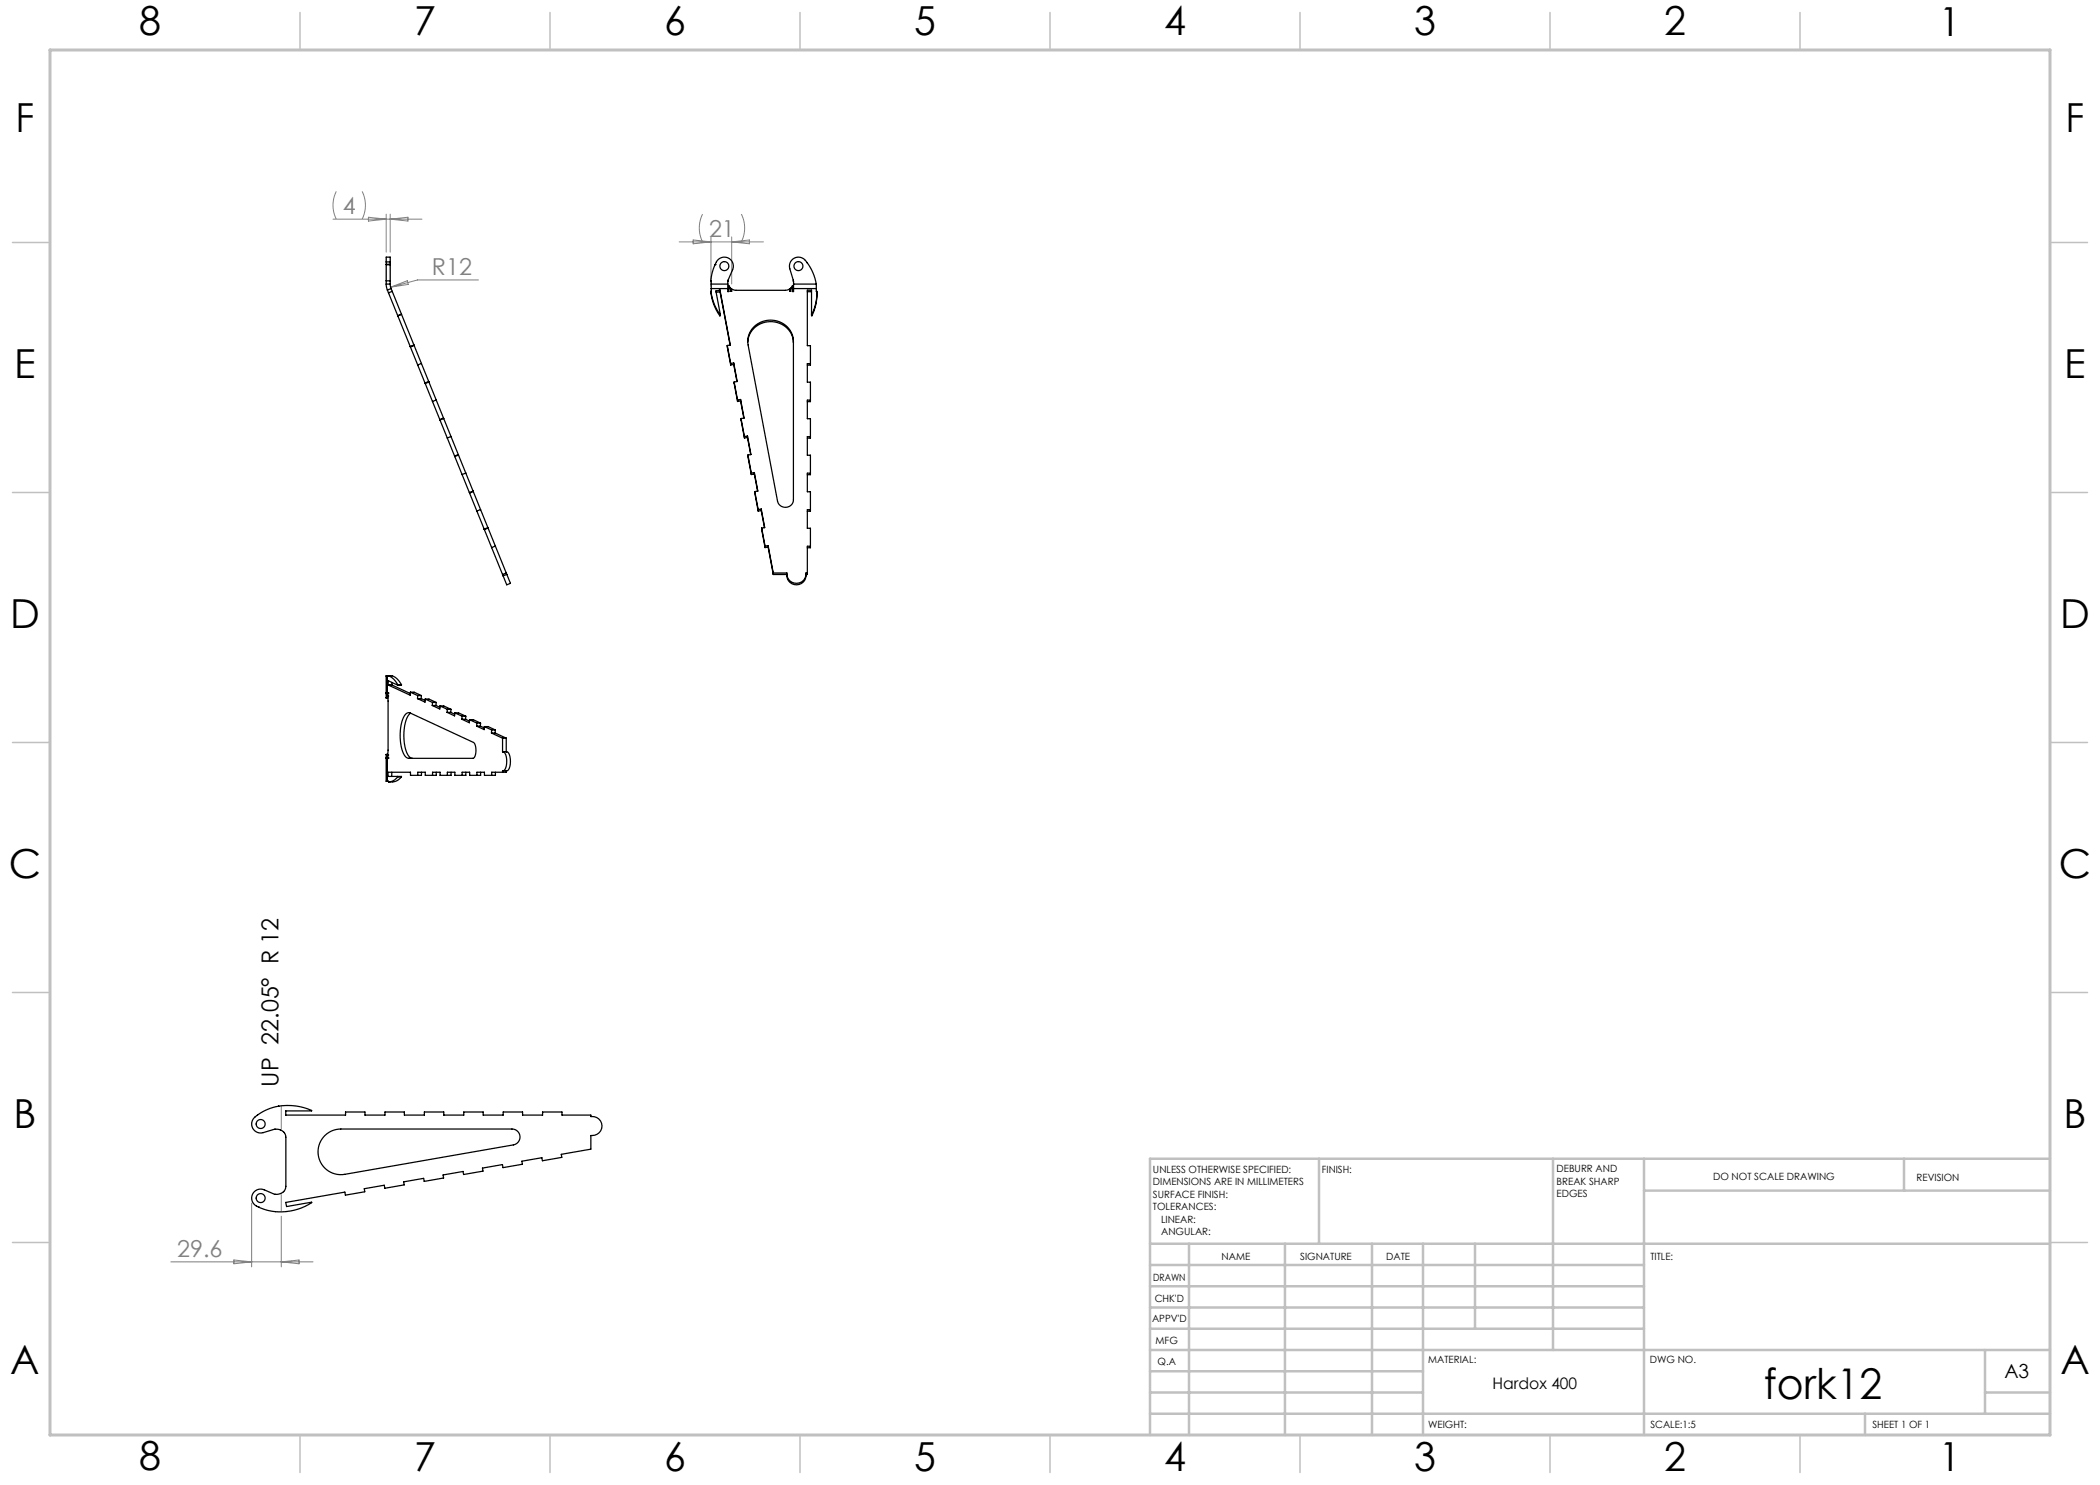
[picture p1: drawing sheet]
<svg xmlns="http://www.w3.org/2000/svg" width="420mm" height="297mm" viewBox="0 0 420 297" stroke-linecap="round" stroke-linejoin="round" font-family="sans-serif">
<g fill="none" stroke="#808080" stroke-width=".2">
<path d="M67.3 38.3a6.2 6.2 0 0 0 0 5.5M72.4 38.3a6.2 6.2 0 0 1 0 5.5M66.6 43.8h17.8M73.7 43.5l3.5 .3-3.5 .4zM77.2 42.8v7.6M78 42.8v7.6M78 43.8l3.6-.3v.7zM78.1 57.4l3.4-1.3 .2 .8zM95.7 56h-12.2l-5.4 1.4M135.8 48.4h16.9M138.6 48l3.6 .4-3.6 .4zM140.5 42.8a6.2 6.2 0 0 0 0 5.6"/>
<path d="M142.2 47.4v9.9M146.3 47.4v9.4M146.3 48.4l3.6-.4v.8zM148.3 42.8a6.2 6.2 0 0 1 0 5.6M56.3 221.2v4.6M56.3 226v.1M56.3 238.6v.1M56.3 238.9v3.3M34.2 252.4h28.4M46.8 252l3.5 .4-3.5 .4zM50.3 240.6v12.8M56.3 243.2v10.2"/>
<path d="M56.3 252.4l3.5-.4v.8z"/>
</g>
<path d="M410 231.8v55.2h-187.2" fill="none" stroke="#c0c0c0" stroke-width=".2"/>
<g fill="none" stroke="#c0c0c0" stroke-width=".5">
<path d="M263.8 231.8v17M310.6 231.8v38.2M328.8 231.8v55.2M328.8 238.1h81.2M380.8 231.8v6.3M410 231.8h-180v55.2M230 248.8h180M230 257.3h98.8M230 253h98.8M237.8 248.8v38.2M257 248.8v38.2M274.4 248.8v38.2"/>
<path d="M284.6 248.8v38.2M295 248.8v17M230 265.8h98.8M230 261.5h98.8M230 278.5h54.6M230 274.3h54.6M230 270h180M397 278.5h13M397 270v12.8M230 282.8h180M373 282.8v4.2"/>
</g>
<g fill="none" stroke="#c0c0c0" stroke-width=".3">
<path d="M60 2.5v7.5M110 2.5v7.5M160 2.5v7.5M210 2.5v7.5M260 2.5v7.5M310 2.5v7.5M360 2.5v7.5M2.5 48.5h7.5M410 48.5h7.5M2.5 98.5h7.5M410 98.5h7.5M2.5 148.5h7.5"/>
<path d="M410 148.5h7.5M2.5 198.5h7.5M410 198.5h7.5M2.5 248.5h7.5M410 248.5h7.5M60 287v7.5M110 287v7.5M160 287v7.5M210 287v7.5M260 287v7.5M310 287v7.5M360 287v7.5"/>
</g>
<path d="M10 10h400v277h-400z" fill="none" stroke="#c0c0c0" stroke-width=".6"/>
<g fill="none" stroke="#000" stroke-width=".25">
<path d="M77.2 52.9v3.3M77.2 56.8l.3 1.2M77.2 52.4v.5M77.2 52.4v-1h.8v1M77.2 52.9h.8M77.2 56.2h.8M77.2 56.8h.8M77.2 52.9h.1M77.2 56.2v.6M77.2 52.4h.8M77.5 58l.2 .6M77.7 58.6l1.9 4.5"/>
<path d="M78 52.9v3.3M78 56.8l.2 .9M78 52.4v.5M78 52.9h.1M78 56.2v.6M78.2 57.7l-.7 .3M78.2 57.7l.2 .6M78.4 58.3l1.9 4.5M78.4 58.3l-.7 .3M142.2 58.3l.7 2.7 1.1 1.8M142.2 58.3a9.5 9.5 0 0 0 1.8 4.8M142.2 56.8v.9"/>
<path d="M142.2 56.8h3.4M142.2 57.7v.6M142.2 57.7h3.4M143 52.9l-.2 .4a6.8 6.8 0 0 0-.6 2.9v.6M143 52.9h.1M143 52.9a1.83 1.83 0 0 1 2.4-1.4 1.83 1.83 0 0 1 1.1 2.4l-.9 2.1v.8M144 58h.1M144 58l-.8 .2 .8 4.6M144 58v.3M144 58.3l-.8 .2M144 58.3h.1M144 58l2.1 11-.6 .1"/>
<path d="M144 58.3l2 10.7M145.6 56.8v.9M145.6 57.7v.6h.2v-.6M145.8 57.7v-.6l.3 .6M145.8 57.7h.3M146.1 57.7v.6h.2v-.5l.9 .3h9.8l.9-.3v.5h.2v-.6M158.1 57.7l.4-.6v.6M158.1 57.7h.4M158.5 57.7v.6h.2v-.6M158.7 56.8v.9M158.7 56.8h4.6M158.7 57.7h4.6"/>
<path d="M161.5 52.6a1.85 1.85 0 0 0-2.3-1.1 1.85 1.85 0 0 0-1.2 2.2l.7 2.5v.6M161.5 52.6a10 10 0 0 1 1.8 4.2M161.5 52.6h.1M161.5 58.3h.8M163.3 56.8v.9M163.3 57.7a8.4 8.4 0 0 1-.9 5.1M163.4 58.5l-.2 2.4-.8 2.2M79.6 63.2h.1M79.6 63.2l3.9 9.8M80.3 62.8h.1M80.3 62.9l-.7 .2M80.3 62.9l2.5 6.1"/>
<path d="M82.8 69v.1M82.8 69l-.8 .3M82.8 69.1l1.5 3.6M82.8 69.1l-.7 .3M83.5 73l1.5 3.6M84.3 72.7l-.8 .3M84.3 72.7l1.4 3.6M85 76.6l1.5 3.7M85.7 76.3l-.7 .3M85.7 76.3l.1 .1M85.8 76.4l2.9 7.2M85.8 76.4l-.8 .3"/>
<path d="M87.2 80l-.7 .3M144 62.8v.3M144 62.8h.1M145.5 69.1l.6 3.9M145.5 69.1l.6 3.6M146.1 72.7v.3M146.7 72.6l.7 3.7-.6 .1M146.7 72.6l-.6 .1M146.7 72.9l.7 3.4M146.7 72.6v.3M146.7 72.9l-.6 .1M146.8 76.4l.7 3.9"/>
<path d="M146.8 76.4l.7 3.6M147.5 80v.3M148.1 79.9l.7 3.7-.6 .1M148.1 79.9l-.6 .1M148.1 79.9v.3M149.6 68.4a4.6 4.6 0 0 1 4.6-4.1 4.6 4.6 0 0 1 4.5 4.3M150.9 65.3a4.6 4.6 0 0 1 4.8-1 4.6 4.6 0 0 1 3 4v31.7a1.61 1.61 0 0 1-1.5 1.5 1.61 1.61 0 0 1-1.7-1.3l-5.9-31.2a4 4 0 0 1 1.3-3.7zM162.1 72.7h-.6v3.7h.6v3.9h-.6M162.3 62.8h.1M162.4 63.1l-.1-5.1h-.8v11.1h.6v3.9h-.6M162.4 62.8v.3M86.5 80.3l1.5 3.6"/>
<path d="M88 83.9l1.5 3.7M88.7 83.6v.1M88.7 83.6l-.7 .3M88.7 83.7l3 7.2M88.7 83.7l-.7 .3M89.5 87.6l1.4 3.6M90.2 87.3l-.7 .3M90.9 91.2l1.5 3.7M91.7 90.9v.1M91.7 90.9l-.8 .3M91.7 91l1.5 3.6M91.7 91l-.7 .3"/>
<path d="M92.4 94.9l1.5 3.7M93.2 94.6l-.8 .3M93.2 94.6l1.4 3.6M93.9 98.6l1.5 3.6M94.6 98.2l.1 .1M94.6 98.2l-.7 .3M94.7 98.3l1.4 3.6M94.7 98.3l-.8 .3M148.1 80.2l.7 3.4M148.1 80.2l-.6 .1M148.2 83.7l.7 3.9M148.2 83.7l.7 3.6"/>
<path d="M148.9 87.3v.3M149.5 87.2l.7 3.7-.6 .1M149.5 87.2l-.6 .1M149.5 87.5l.6 3.4M149.5 87.2v.3M149.5 87.5l-.6 .1M149.6 91l.7 3.6M149.6 91l.7 3.9M150.3 94.6v.3M150.9 94.5l.7 3.7-.6 .1M150.9 94.5l-.6 .1M150.9 94.8l.6 3.4"/>
<path d="M150.9 94.5v.3M150.9 94.8l-.6 .1M151 98.3l.6 3.6M151 98.3l.6 3.9M162.1 80h-.6v3.7h.6v3.9h-.6M162.1 87.3h-.6v3.7h.6v3.9h-.6M162.1 94.6h-.6v3.7h.6v3.9h-.6M95.4 102.2l1.5 3.7M96.1 101.9l-.7 .3M96.1 101.9l1.5 3.7M96.9 105.9l3.6 9M97.6 105.5l-.8 .3"/>
<path d="M97.6 105.6l3.7 9M97.6 105.6l-.7 .3M99.1 109.2l-.8 .3M100.5 114.9l.1 .3M101.3 114.6l.1 .3M101.3 114.6l-.8 .3M101.4 114.9l.7 1.8-.8 .3-.7-1.8M101.4 114.9l-.8 .3M151.6 101.9v.3M152.2 101.8l.7 3.7-.6 .1M152.2 101.8l-.6 .1M152.2 102.1l.7 3.4"/>
<path d="M152.2 101.8v.3M152.2 102.1l-.6 .1M152.3 105.6l.7 3.6M152.3 105.6l.7 3.9M153 109.2v.3M153.6 109.1l1.1 5.5M153.6 109.1l-.6 .1M153.6 109.1v.3M153.6 109.4l1.1 5.5M153.6 109.4l-.6 .1M154.7 114.6v.3M161.5 114.6h-.3a1.9 1.9 0 0 1-1.8 2.1 1.9 1.9 0 0 1-2-1.8h-2.7"/>
<path d="M162.1 109.2h-.6v5.7h-.3a1.93 1.93 0 0 1-2.1 2.1 1.93 1.93 0 0 1-1.7-2.4h-2.7M162.1 101.9h-.6v3.8h.6v3.8h-.6M77.2 135.2h.3M77.2 138.5h.3M77.2 139.5v.2h.4M77.2 138.6h.5M77.2 139.5h.3M77.4 139.1h.1M77.5 139.1h.2v.2h-.2l.1 .9v9.8l-.1 .9h.2v.2h-.2M77.5 135.2l.5 .1 .5 .3 1.1 1.3M77.5 138.8h-.2l.1 .3M77.5 138.5h.2v.3h-.2"/>
<path d="M77.5 135.2v3.3M77.5 138.8v.3M77.6 137h.1M77.6 137l.1-.8 1.8 .8M77.6 137l4.4 2 .1-.6M77.6 137h.7M78 135.1v.1M78.3 137l3.8 1.7M78.3 137h.1M78.4 136.5l-.1 .5M79.6 136.9l-.1 .1M79.6 136.9h.7"/>
<path d="M80.3 136.9l-.8 .1M80.3 136.9l-1-1.3a2.23 2.23 0 0 0-2.1-.5v4.4M82.1 138.4l1.4 .7M82.1 138.4h.7l1.5 .7M83.5 139.7l1.5 .7v-.6M83.5 139.7h.7M83.5 139.1h.8M83.5 139.1v.6M84.2 139.7l.8 .4M84.3 139.1l-.1 .6M85 139.8l1.5 .7M85 139.8h.8l1.4 .7"/>
<path d="M77.2 151.7h.3M77.2 150.9v5.3M77.2 151.6h.5M77.2 156.2h.1M77.2 150.9h.5M77.2 156.2h.3M77.4 151.1l-.1 .4h.2M77.5 151.1h.1M77.5 151.5h.2v.2h-.2M77.5 151.1v.4M77.5 151.7v4.5M77.5 150.9h-.3"/>
<path d="M78.3 154.4v.9M79.5 155.3v.1M79.5 155.4a1.76 1.76 0 0 1-2 .8M79.5 155.4h.8M80.3 155.4l-.6 .6-.6 .3-1.3 .1M81.1 142.8l.4-.2h.5l12.7 5.9a2.75 2.75 0 0 1 0 3.1l-13 .1a2.51 2.51 0 0 1-1.5-2.4 8.7 8.7 0 0 1 .9-6.5zM82.1 142.6a5 5 0 0 0-1.3 3.9 7.3 7.3 0 0 0 1.1 4.9l.6 .3M84.3 154.4v.7h-2.2v-.7h-4.5v.9l2.7 .1M86.5 141.1l1.5 .7v-.6M86.5 141.1h.7M86.5 140.5v.6M86.5 140.5h.7"/>
<path d="M87.2 141.1l.8 .4M87.2 140.5v.6M87.3 154.4v.7h-2.2v-.7h-1.5v.7M88 141.2l1.5 .7M88 141.2h.7l1.5 .7M89.4 142.5l1.5 .7 .1-.6M89.4 142.5h.8M89.5 141.9l-.1 .6M89.5 141.9h.7M90.2 142.5l.7 .3M90.2 141.9v.6M90.2 154.4v.7h-2.2v-.7h-1.5v.7"/>
<path d="M91 142.6l1.4 .6M91 142.6h.7l1.5 .6M92.4 143.9l1.5 .7v-.7M92.4 143.9h.7M92.4 143.2v.7M92.4 143.2h.8M93.1 143.9l.8 .3M93.2 143.2l-.1 .7M93.2 154.4v.7h-2.2v-.7h-1.5v.7M93.9 143.9l1.5 .7M93.9 143.9h.8l1.4 .7M95.3 145.2l1.5 .7 .1-.6"/>
<path d="M95.3 145.2h.8M95.4 144.6l-.1 .6M95.4 144.6h.7M96.1 145.2l.8 .4M96.1 144.6v.6M96.1 154.4v.7h-2.2v-.7h-1.5v.7M96.9 145.3l1.4 .7M96.9 145.3h.7l1.5 .7M98.3 146.6l2.2 1M98.3 146.6h.7M98.3 146v.6M98.3 146h.8"/>
<path d="M99 146.6l2.3 1M99.1 146l-.1 .6M99.1 154.4v.7h-2.2v-.7h-1.5v.7M100.5 147.6v2.8h.9a1.87 1.87 0 0 1 .7 1.9l-.1 1a.91 .91 0 0 1-.6 .9h-.8M100.5 147.6h.8M100.6 154.2l-.1 .2M100.6 150.4a1.87 1.87 0 0 1 .7 1.9l-.1 1a.91 .91 0 0 1-.6 .9M101.3 154.2v.2h-3v.7M101.3 147.6v2.8M51.5 223a1.85 1.85 0 0 0-1.1 2.3 1.85 1.85 0 0 0 2.3 1.2l2.2-.7 .8 .1a1.62 1.62 0 0 1 1.5 1.5v9.9a1.62 1.62 0 0 1-1.5 1.5l-.8 .1-2.1-.9a1.83 1.83 0 0 0-2.4 1.1 1.83 1.83 0 0 0 1.4 2.4M51.5 223h.1M51.5 223a10.8 10.8 0 0 1 10.8-.8h-5.2v.8h12v-.6h3.9v.6h4v-.6h3.9v.6h4v-.6h3.9v.6h4v-.6h3.8v.6h4v-.6h3.9v.6h4v-.6h3.9v.6h5.8v.3a1.92 1.92 0 0 1 2.2 1.9 1.92 1.92 0 0 1-2.2 1.9v2.7l-5.9 1.1 .1 .6-3.9 .7-.1-.7-4 .7 .1 .7-3.9 .6-.1-.6-4 .7 .1 .6-3.9 .7-.1-.6-4 .7 .1 .6-3.9 .7-.1-.6-4 .7 .1 .6-3.8 .7-.1-.7-4 .7 .1 .7-3.9 .6-.1-.6-11.8 2.1"/>
<path d="M65.1 227l1.2-.8 .9-.3 1-.1h34.2a1.6 1.6 0 0 1 1.6 1.5 1.6 1.6 0 0 1-1.3 1.7l-33.7 5.9a4.6 4.6 0 0 1-4.9-2.5 4.6 4.6 0 0 1 1-5.4zM51.8 241.5h.1M57.2 240.5l.1 .8 5-.8a10.9 10.9 0 0 1-10.5 1M57.2 240.5h.1"/>
<circle cx="144.9" cy="53.2" r=".9"/>
<circle cx="159.7" cy="53.2" r=".9"/>
<circle cx="52.1" cy="239.6" r=".9"/>
<circle cx="52.1" cy="224.8" r=".9"/>
</g>
<text font-size="8.5" x="352.8" y="279.7">fork12</text>
<g font-size="8">
<text x="27.8" y="7">8</text>
<text x="82.8" y="7.1">7</text>
<text x="132.8" y="7.1">6</text>
<text x="182.8" y="7.1">5</text>
<text x="232.8" y="7.1">4</text>
<text x="282.8" y="7.1">3</text>
<text x="332.8" y="7.1">2</text>
<text x="387.8" y="7.1">1</text>
<text x="3.1" y="26.3">F</text>
<text x="413.1" y="26.3">F</text>
<text x="2.9" y="75.6">E</text>
<text x="412.9" y="75.6">E</text>
<text x="2" y="125.6">D</text>
<text x="412" y="125.6">D</text>
<text x="1.8" y="175.6">C</text>
<text x="411.8" y="175.6">C</text>
<text x="2.7" y="225.6">B</text>
<text x="412.7" y="225.6">B</text>
<text x="2.1" y="274.9">A</text>
<text x="412.1" y="274.8">A</text>
<text x="27.8" y="294">8</text>
<text x="82.8" y="294.1">7</text>
<text x="132.8" y="294.1">6</text>
<text x="182.8" y="294.1">5</text>
<text x="232.8" y="294.1">4</text>
<text x="282.8" y="294.1">3</text>
<text x="332.8" y="294.1">2</text>
<text x="387.8" y="294.1">1</text>
</g>
<g font-size="4.7" fill="#808080">
<text x="68.5" y="42.8">4</text>
<text x="141.8" y="47.4">21</text>
<text x="86.4" y="55">R12</text>
<text x="35.5" y="251.4">29.6</text>
</g>
<text font-size="4.7" x="55.7" y="217.3" transform="rotate(-90 55.7 217.3)">UP 22.05° R 12</text>
<text font-size="3.9" x="400.9" y="275.5">A3</text>
<text font-size="3.2" x="298.5" y="277.9">Hardox 400</text>
<g font-size="2">
<text x="230.6" y="234.6">UNLESS OTHERWISE SPECIFIED:</text>
<text x="230.6" y="237.1">DIMENSIONS ARE IN MILLIMETERS</text>
<text x="230.6" y="239.6">SURFACE FINISH:</text>
<text x="264.4" y="234.6">FINISH:</text>
<text x="311.3" y="234.5">DEBURR AND</text>
<text x="311.3" y="237">BREAK SHARP</text>
<text x="311.3" y="239.5">EDGES</text>
<text x="342.6" y="236">DO NOT SCALE DRAWING</text>
<text x="383.3" y="236.2">REVISION</text>
<text x="230.6" y="242.1">TOLERANCES:</text>
<text x="232.2" y="244.6">LINEAR:</text>
<text x="232.2" y="247.1">ANGULAR:</text>
<text x="244.3" y="252">NAME</text>
<text x="260" y="251.9">SIGNATURE</text>
<text x="277.2" y="251.9">DATE</text>
<text x="330.1" y="251.9">TITLE:</text>
<text x="230.6" y="256.1">DRAWN</text>
<text x="230.9" y="260.3">CHK'D</text>
<text x="230.4" y="264.4">APPV'D</text>
<text x="231.1" y="268.8">MFG</text>
<text x="231.5" y="273">Q.A</text>
<text x="285.6" y="272.5">MATERIAL:</text>
<text x="330" y="272.5">DWG NO.</text>
<text x="285.6" y="285.5">WEIGHT:</text>
<text x="330.1" y="285.6">SCALE:1:5</text>
<text x="374.5" y="285.6">SHEET 1 OF 1</text>
</g>
</svg>
